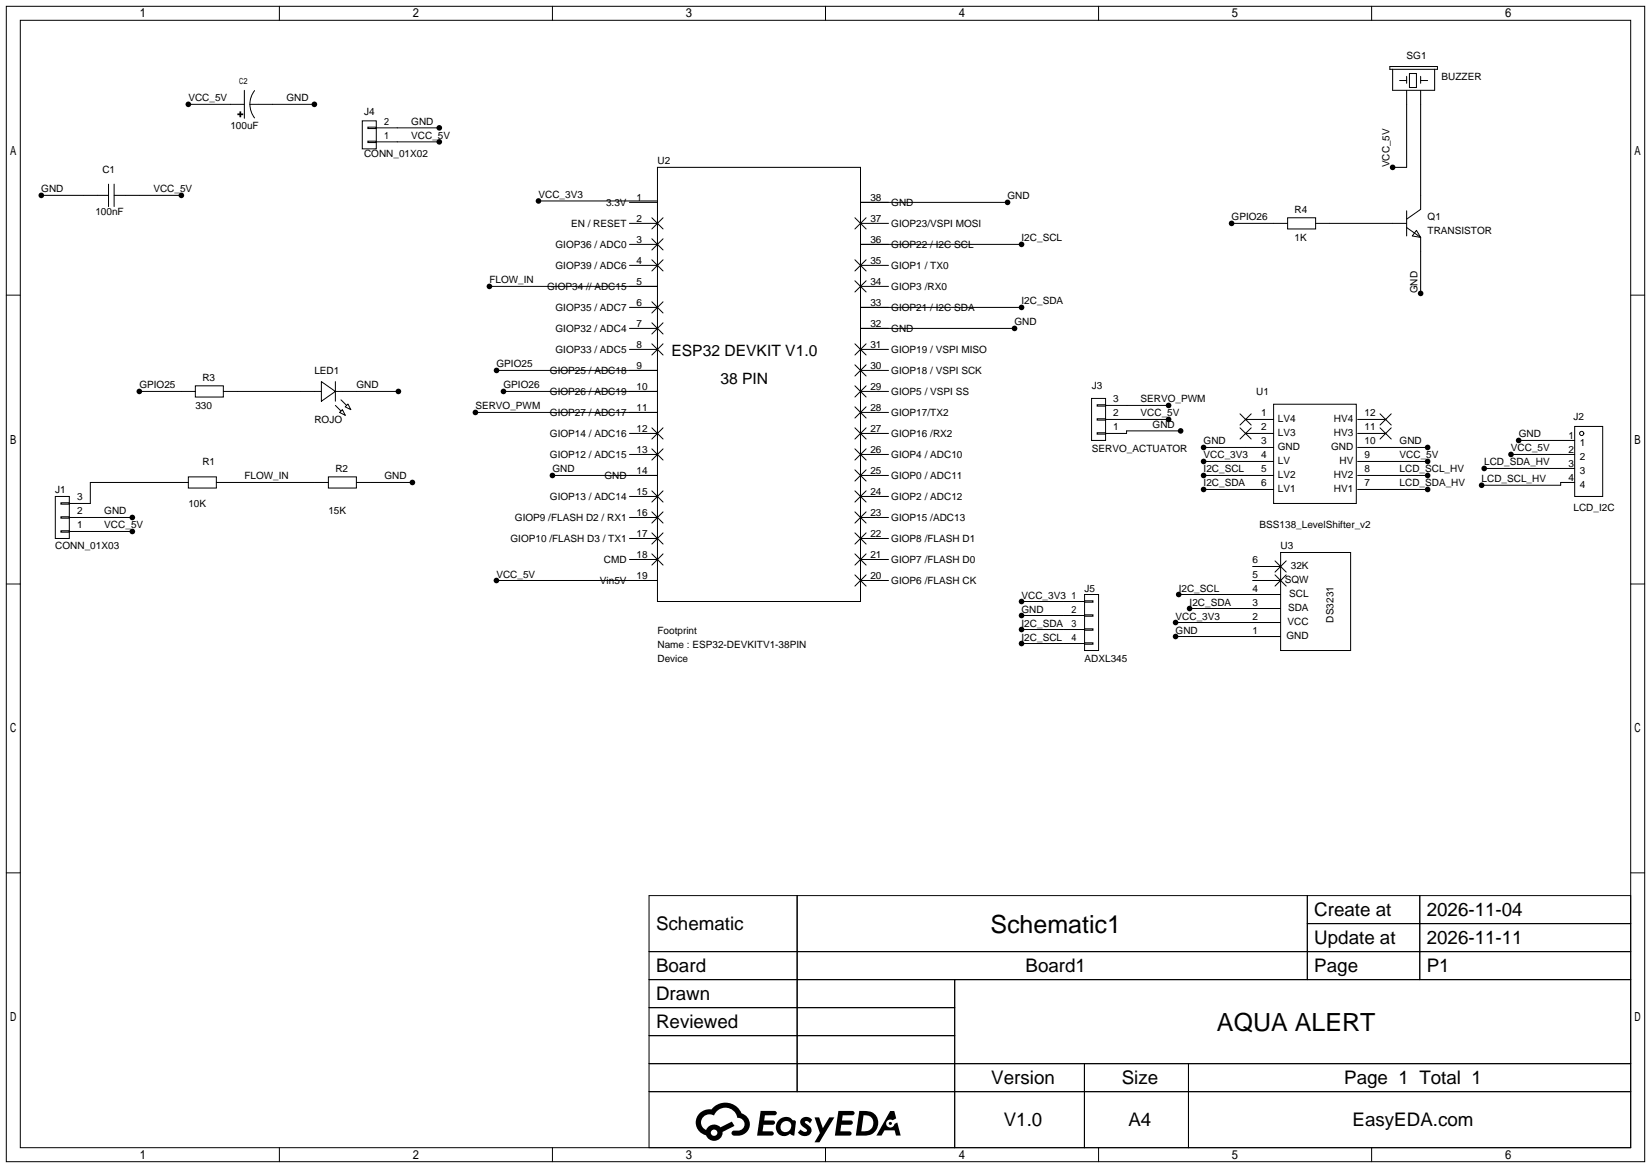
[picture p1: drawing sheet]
<svg xmlns="http://www.w3.org/2000/svg" width="299mm" height="212mm" viewBox="0 0 299 212" stroke-linecap="round" stroke-linejoin="round" font-family="sans-serif">
<g fill="none" stroke="#000" stroke-width=".18">
<path d="M1.1 1.1h297.2v209.6h-297.2zM3.7 3.7h292.1v204.5h-292.1zM34.2 18.9h10.1M44.3 16.4v5.1M46.2 16.4a4 4 0 0 0-.9 2.5M50.7 1.1v2.6M57 18.9h-11.7a4.1 4.1 0 0 0 .9 2.5M100.2 1.1v2.6M149.7 1.1v2.6M199.3 1.1v2.6M248.8 1.1v2.6M252.1 12.1h8.6v.5h-8.6z"/>
<path d="M252.6 12.6v3.8h7.6v-3.8M253.9 14.6h1.2M255.1 13.8v1.3M255.1 16.4v14h-2.5M255.7 13.3h1.2v2.6h-1.2zM257.7 14.6h1.3M257.7 13.8v1.3M257.7 16.4v21.6l-2.6 1.8M7.5 35.4h12.2M19.7 33.4v4.1M20.7 35.4h12.2M20.7 33.4v4.1"/>
<path d="M43.1 20.7h.9v.1h-.9zM43.5 20.3h.2v.9h-.2zM65.7 21.9h2.6v5.1h-2.6zM66.7 23.1h1.6v.2h-1.6zM66.7 25.6h1.6v.3h-1.6zM68.3 25.7h11.4M68.3 23.2h11.4M97.7 36.4h21.6v.3h-5.1M118.2 39.5l2.1 2M119.3 30.4h36.8v78.7h-36.8zM120.3 39.5l-2.1 2M155.1 39.5l2 2"/>
<path d="M156.1 36.7h26.7M157.1 39.5l-2 2M233.6 39.5h5v2h-5zM255.1 38.2v4.6M1.1 53.5h2.6M88.8 51.9h30.5M114.2 40.5h5.1M114.2 44.3h5.1M114.2 48.1h5.1M114.2 55.8h5.1M114.2 59.6h5.1M118.2 43.3l2.1 2"/>
<path d="M118.2 47.1l2.1 2M118.2 54.7l2.1 2.1M118.2 58.5l2.1 2.1M120.3 43.3l-2.1 2M120.3 47.1l-2.1 2M120.3 54.7l-2.1 2.1M120.3 58.5l-2.1 2.1M155.1 50.9l2 2.1M155.1 47.1l2 2M156.1 40.5h5.1M156.1 44.3h29.2M156.1 48.1h5.1"/>
<path d="M156.1 51.9h5.1M156.1 55.8h29.2M156.1 59.6h27.9M157.1 50.9l-2 2.1M157.1 47.1l-2 2M223.4 40.5h10.2M238.6 40.5h16.5M255.1 41.3l2.6 1.8M256.9 41.8l.8 1.3-1.5-.3zM257.7 43.1v10.1M295.8 53.5h2.5M25.3 71h10.1"/>
<path d="M35.4 70h5.1v2h-5.1zM40.5 71h17.8M58.3 69.2l2.5 1.8-2.5 1.8zM60.8 71h11.5M60.8 73.5l1 1M60.8 69.2v3.6M61.8 72.5l1.1 1M62.1 74.3l.5 1-1-.5zM62.6 73.8l.5-.5 .5 1zM86.2 74.8h33.1M90.1 67.2h29.2M91.3 71h28"/>
<path d="M114.2 63.4h5.1M114.2 78.6h5.1M118.2 62.4l2.1 2M118.2 77.6l2.1 2M120.3 62.4l-2.1 2M120.3 77.6l-2.1 2M155.1 77.6l2 2M155.1 73.8l2 2M155.1 70l2 2M155.1 66.2l2 2M155.1 62.4l2 2M156.1 63.4h5.1"/>
<path d="M156.1 67.2h5.1M156.1 71h5.1M156.1 74.8h5.1M156.1 78.6h5.1M157.1 77.6l-2 2M157.1 73.8l-2 2M157.1 70l-2 2M157.1 66.2l-2 2M157.1 62.4l-2 2M198 72.3h2.5v7.6h-2.5zM199 73.4h1.5v.3h-1.5zM199 75.9h1.5v.3h-1.5z"/>
<path d="M199 78.5h1.5v.2h-1.5zM200.5 76.1h11.5M200.5 73.5h11.5M214.2 78.1h-9.9v.5h-3.8M224.9 75.1l2 2M224.9 77.6l2 2M225.9 78.6h5.1M225.9 76.1h5.1M226.9 75.1l-2 2M226.9 77.6l-2 2M231 73.3h15v18h-15zM246.3 78.6h5"/>
<path d="M246.3 76.1h5M250.3 77.6l2 2M250.3 75.1l2 2M252.3 77.6l-2 2M252.3 75.1l-2 2M275.5 79.9h10.1M285.6 77.3h5.1v12.7h-5.1zM10 90h2.6v7.7h-2.6zM11 91.2h1.6v.2h-1.6zM11 93.7h1.6v.3h-1.6zM11 96.3h1.6v.2h-1.6zM12.6 93.9h11.4"/>
<path d="M12.6 96.4h11.4M34.2 86.5h5v2h-5zM34.2 87.5h-17.8v3.8h-3.8M39.2 87.5h20.4M59.6 86.5h5v2h-5zM64.6 87.5h10.2M100.2 86.2h19.1M114.2 82.4h5.1M114.2 90h5.1M114.2 93.9h5.1M114.2 97.7h5.1M118.2 81.4l2.1 2"/>
<path d="M118.2 89l2.1 2.1M118.2 92.8l2.1 2.1M118.2 96.6l2.1 2.1M120.3 81.4l-2.1 2M120.3 89l-2.1 2.1M120.3 92.8l-2.1 2.1M120.3 96.6l-2.1 2.1M155.1 96.6l2 2.1M155.1 92.8l2 2.1M155.1 89l2 2.1M155.1 85.2l2 2M155.1 81.4l2 2"/>
<path d="M156.1 82.4h5.1M156.1 86.2h5.1M156.1 90h5.1M156.1 93.9h5.1M156.1 97.7h5.1M157.1 96.6l-2 2.1M157.1 92.8l-2 2.1M157.1 89l-2 2.1M157.1 85.2l-2 2M157.1 81.4l-2 2M218.3 86.2h12.7M218.3 81.2h12.7"/>
<path d="M218.3 83.7h12.7M218.3 88.8h12.7M246.3 86.2h12.7M246.3 81.2h12.7M246.3 83.7h12.7M246.3 88.8h12.7M269.2 85h16.4M274.1 82.4h11.5M285.6 87.5h-2.5v.5h-14.4M1.1 105.9h2.6M90 105.3h29.3M114.2 101.5h5.1"/>
<path d="M118.2 100.5l2.1 2M120.3 100.5l-2.1 2M155.1 104.3l2 2M155.1 100.5l2 2M156.1 101.5h5.1M156.1 105.3h5.1M157.1 104.3l-2 2M157.1 100.5l-2 2M185.3 109.1h11.4M185.3 111.6h11.4M185.3 114.2h11.4M185.3 116.7h11.4"/>
<path d="M196.7 116.6h1.5v.2h-1.5zM196.7 114h1.5v.3h-1.5zM196.7 111.5h1.5v.3h-1.5zM196.7 109h1.5v.2h-1.5zM196.7 107.8h2.6v10.2h-2.6zM213.2 115.4h19.1M213.2 112.9h19.1M213.8 107.8h18.5M215.8 110.4h16.5M227.2 105.3h5.1M227.2 102.7h5.1M231.3 104.3l2 2"/>
<path d="M231.3 101.7l2 2.1M232.3 100.2h12.7v17.8h-12.7zM233.3 104.3l-2 2M233.3 101.7l-2 2.1M295.8 105.9h2.5M1.1 158.3h2.6M295.8 158.3h2.5M117.7 162.4h178.1v45.8h-178.1zM117.7 172.6h178.1M117.7 177.7h178.1M144.6 162.4v35.6M173.2 177.7v30.5"/>
<path d="M237.1 162.4v15.3M237.1 167.5h58.7M257.5 162.4v15.3M117.7 182.8h55.5M117.7 192.9h178.1M117.7 187.8h55.5M117.7 198h178.1M196.7 192.9v15.3M215.6 192.9v15.3M50.7 208.2v2.5M100.2 208.2v2.5M149.7 208.2v2.5"/>
<path d="M199.3 208.2v2.5M248.8 208.2v2.5"/>
<circle cx="286.9" cy="78.6" r=".38"/>
</g>
<g fill="#000">
<path d="M138 201.5h1.6a1.31 1.31 0 0 1 1.2 .2 .4 .4 0 0 1-.3 .6h-1.8l-.1 .9h1.6a.4 .4 0 0 1 .4 .4 .4 .4 0 0 1-.4 .4h-1.7l-.2 1.2h.8a1.23 1.23 0 0 1 1.2 .2 .39 .39 0 0 1-.3 .6h-2.7zM145.5 202.8a1.3 1.3 0 0 1 1.8 .3l-.4 .6a.54 .54 0 0 0-.9-.2l.1 .2a1.58 1.58 0 0 1 1.1 1.6 1.43 1.43 0 0 1-2.5 .1l.5-.6a.64 .64 0 0 0 .5 .5 .64 .64 0 0 0 .7-.3l-.2-.2a1.6 1.6 0 0 1-1-1.6zM147.7 202.7h.9l.7 1.9 1.1-1.9h.9l-2.7 4.5h-.9l1-1.7zM152.1 201.5h1.6a1.32 1.32 0 0 1 1.3 .2 .39 .39 0 0 1-.4 .6h-1.7l-.2 .9h1.7a.4 .4 0 0 1 .3 .4 .4 .4 0 0 1-.4 .4h-1.7l-.2 1.2h.8a1.23 1.23 0 0 1 1.2 .2 .39 .39 0 0 1-.3 .6h-2.7zM161.5 201.5h.7l.4 1.3-.7 .4a.75 .75 0 0 0-1.1 .3 .75 .75 0 0 0 .5 1 .75 .75 0 0 0 .9-.6l.6-.3 .6 2.4h-.9l-.2-1h-1.9l-.5 1h-.9z"/>
<path d="M126.9 201.9a2.37 2.37 0 0 0 1.2 4 1.54 1.54 0 0 0 1.7 1 1.54 1.54 0 0 0 1.3-1.6l2.1-1.1-.5-.8-2 1.1a1.57 1.57 0 0 0-2.6 .4 1.5 1.5 0 0 1-.8-2.1 1.5 1.5 0 0 1 2.2-.5 2.23 2.23 0 0 1 2.3-1.4 2.23 2.23 0 0 1 2 1.8 1.16 1.16 0 0 1 1.2 1.1 1.16 1.16 0 0 1-1 1.3h-.7a.47 .47 0 0 0-.6 .3 .47 .47 0 0 0 .4 .6 2.23 2.23 0 0 0 2.3-.7 2.23 2.23 0 0 0 .4-2.3 2.16 2.16 0 0 0-1.3-1.1 3.2 3.2 0 0 0-5.4-.7l-1.2 .1zM129 205.4a.58 .58 0 0 1 1.1 0 .58 .58 0 0 1-1.1 0z"/>
<path d="M141.3 203.1a1.62 1.62 0 0 0-.4 2.1 1.62 1.62 0 0 0 2 .7l.4-.3 .3 .3 .5 .1 .3-2.5-.2-.3h-.4a1.58 1.58 0 0 0-2.5-.1zM141.9 203.6a.99 .99 0 0 1 1.6 .3 .99 .99 0 0 1-.9 1.4 .94 .94 0 0 1-1-.5 .94 .94 0 0 1 .3-1.2z"/>
<path d="M155.9 201.5l-.7 4.5h1.5a2.27 2.27 0 0 0 2.6-2.3 2.27 2.27 0 0 0-2.7-2.2zM156.6 202.3a1.5 1.5 0 0 1 1.8 1.5 1.5 1.5 0 0 1-1.9 1.4h-.3z"/>
<circle cx="34.2" cy="18.9" r=".51"/>
<circle cx="57" cy="18.9" r=".51"/>
<circle cx="7.5" cy="35.4" r=".51"/>
<circle cx="32.9" cy="35.4" r=".51"/>
<circle cx="79.7" cy="25.7" r=".51"/>
<circle cx="79.7" cy="23.2" r=".51"/>
<circle cx="97.7" cy="36.4" r=".51"/>
<circle cx="182.8" cy="36.7" r=".51"/>
<circle cx="252.6" cy="30.4" r=".51"/>
<circle cx="88.8" cy="51.9" r=".51"/>
<circle cx="184" cy="59.6" r=".51"/>
<circle cx="185.3" cy="44.3" r=".51"/>
<circle cx="185.3" cy="55.8" r=".51"/>
<circle cx="223.4" cy="40.5" r=".51"/>
<circle cx="257.7" cy="53.2" r=".51"/>
<circle cx="25.3" cy="71" r=".51"/>
<circle cx="72.3" cy="71" r=".51"/>
<circle cx="86.2" cy="74.8" r=".51"/>
<circle cx="90.1" cy="67.2" r=".51"/>
<circle cx="91.3" cy="71" r=".51"/>
<circle cx="212" cy="76.1" r=".51"/>
<circle cx="212" cy="73.5" r=".51"/>
<circle cx="214.2" cy="78.2" r=".51"/>
<circle cx="275.5" cy="79.9" r=".51"/>
<circle cx="24" cy="96.4" r=".51"/>
<circle cx="24" cy="93.9" r=".51"/>
<circle cx="74.8" cy="87.5" r=".51"/>
<circle cx="100.2" cy="86.2" r=".51"/>
<circle cx="218.3" cy="86.2" r=".51"/>
<circle cx="218.3" cy="83.7" r=".51"/>
<circle cx="218.3" cy="88.8" r=".51"/>
<circle cx="218.3" cy="81.2" r=".51"/>
<circle cx="259" cy="88.8" r=".51"/>
<circle cx="259" cy="86.2" r=".51"/>
<circle cx="259" cy="83.7" r=".51"/>
<circle cx="259" cy="81.2" r=".51"/>
<circle cx="268.7" cy="88" r=".51"/>
<circle cx="269.2" cy="85" r=".51"/>
<circle cx="274.1" cy="82.4" r=".51"/>
<circle cx="90" cy="105.3" r=".51"/>
<circle cx="185.3" cy="109.1" r=".51"/>
<circle cx="185.3" cy="111.6" r=".51"/>
<circle cx="185.3" cy="114.2" r=".51"/>
<circle cx="185.3" cy="116.7" r=".51"/>
<circle cx="213.2" cy="115.4" r=".51"/>
<circle cx="213.2" cy="112.9" r=".51"/>
<circle cx="213.8" cy="107.8" r=".51"/>
<circle cx="215.8" cy="110.4" r=".51"/>
<circle cx="161.5" cy="203.8" r=".28"/>
</g>
<g font-size="4.5">
<text x="179.6" y="169.2">Schematic1</text>
<text x="220.7" y="187">AQUA ALERT</text>
</g>
<g font-size="3.4">
<text x="238.4" y="166.1">Create at</text>
<text x="258.8" y="166.1">2026-11-04</text>
<text x="119" y="168.7">Schematic</text>
<text x="238.4" y="171.2">Update at</text>
<text x="258.8" y="171.2">2026-11-11</text>
<text x="119" y="176.3">Board</text>
<text x="186" y="176.3">Board1</text>
<text x="238.4" y="176.3">Page</text>
<text x="258.8" y="176.3">P1</text>
<text x="119" y="181.4">Drawn</text>
<text x="119" y="186.5">Reviewed</text>
<text x="179.8" y="196.6">Version</text>
<text x="203.5" y="196.6">Size</text>
<text x="243.8" y="196.6">Page 1 Total 1</text>
<text x="182.1" y="204.2">V1.0</text>
<text x="204.7" y="204.2">A4</text>
<text x="245.3" y="204.2">EasyEDA.com</text>
</g>
<g font-size="2.8">
<text x="121.8" y="64.5">ESP32 DEVKIT V1.0</text>
<text x="130.7" y="69.6">38 PIN</text>
</g>
<g font-size="1.8">
<text x="255.1" y="10.8">SG1</text>
<text x="261.5" y="14.6">BUZZER</text>
<text x="34.2" y="18.4">VCC_5V</text>
<text x="41.8" y="23.5">100uF</text>
<text x="51.9" y="18.4">GND</text>
<text x="66" y="20.9">J4</text>
<text x="74.6" y="22.6">GND</text>
<text x="66" y="28.5">CONN_01X02</text>
<text x="74.6" y="25.2">VCC_5V</text>
<text x="119.3" y="29.8">U2</text>
<text x="7.5" y="34.9">GND</text>
<text x="18.6" y="31.4">C1</text>
<text x="27.8" y="34.9">VCC_5V</text>
<text x="97.7" y="35.9">VCC_3V3</text>
<text x="252.1" y="30.4" transform="rotate(-90 252.1 30.4)">VCC_5V</text>
<text x="17.3" y="39">100nF</text>
<text x="103.6" y="41.2">EN / RESET</text>
<text x="109.9" y="37.4">3.3V</text>
<text x="115.4" y="36.4">1</text>
<text x="115.4" y="40.2">2</text>
<text x="157.9" y="40.2">37</text>
<text x="157.9" y="36.4">38</text>
<text x="161.7" y="41.2">GIOP23/VSPI MOSI</text>
<text x="161.7" y="37.4">GND</text>
<text x="182.8" y="36.2">GND</text>
<text x="223.4" y="40">GPIO26</text>
<text x="234.8" y="38.7">R4</text>
<text x="259" y="40">Q1</text>
<text x="100.8" y="45">GIOP36 / ADC0</text>
<text x="115.4" y="44">3</text>
<text x="115.4" y="47.8">4</text>
<text x="157.9" y="47.8">35</text>
<text x="157.9" y="44">36</text>
<text x="161.7" y="45">GIOP22 / I2C SCL</text>
<text x="185.3" y="43.8">I2C_SCL</text>
<text x="234.8" y="43.8">1K</text>
<text x="259" y="42.5">TRANSISTOR</text>
<text x="88.8" y="51.4">FLOW_IN</text>
<text x="99.2" y="52.6">GIOP34 // ADC15</text>
<text x="100.8" y="48.8">GIOP39 / ADC6</text>
<text x="115.4" y="51.6">5</text>
<text x="157.9" y="51.6">34</text>
<text x="161.7" y="52.6">GIOP3 /RX0</text>
<text x="161.7" y="48.8">GIOP1 / TX0</text>
<text x="257.1" y="53.2" transform="rotate(-90 257.1 53.2)">GND</text>
<text x="100.8" y="56.5">GIOP35 / ADC7</text>
<text x="115.4" y="55.4">6</text>
<text x="115.4" y="59.3">7</text>
<text x="157.9" y="59.3">32</text>
<text x="157.9" y="55.4">33</text>
<text x="161.7" y="56.5">GIOP21 / I2C SDA</text>
<text x="184" y="59">GND</text>
<text x="185.3" y="55.2">I2C_SDA</text>
<text x="100.8" y="60.3">GIOP32 / ADC4</text>
<text x="100.8" y="64.1">GIOP33 / ADC5</text>
<text x="115.4" y="63.1">8</text>
<text x="157.9" y="63.1">31</text>
<text x="161.7" y="64.1">GIOP19 / VSPI MISO</text>
<text x="161.7" y="60.3">GND</text>
<text x="25.3" y="70.4">GPIO25</text>
<text x="36.7" y="69.2">R3</text>
<text x="57" y="67.9">LED1</text>
<text x="64.6" y="70.4">GND</text>
<text x="90.1" y="66.6">GPIO25</text>
<text x="91.3" y="70.4">GPIO26</text>
<text x="99.7" y="67.9">GIOP25 / ADC18</text>
<text x="99.7" y="71.7">GIOP26 / ADC19</text>
<text x="115.4" y="66.9">9</text>
<text x="115.4" y="70.7">10</text>
<text x="157.9" y="70.7">29</text>
<text x="157.9" y="66.9">30</text>
<text x="161.7" y="71.7">GIOP5 / VSPI SS</text>
<text x="161.7" y="67.9">GIOP18 / VSPI SCK</text>
<text x="198.1" y="70.6">J3</text>
<text x="227.9" y="71.6">U1</text>
<text x="35.4" y="74.3">330</text>
<text x="57" y="76.8">ROJO</text>
<text x="86.2" y="74.3">SERVO_PWM</text>
<text x="99.7" y="75.5">GIOP27 / ADC17</text>
<text x="115.4" y="74.5">11</text>
<text x="157.9" y="74.5">28</text>
<text x="161.7" y="75.5">GIOP17/TX2</text>
<text x="201.9" y="75.5">2</text>
<text x="201.9" y="73">3</text>
<text x="206.9" y="73">SERVO_PWM</text>
<text x="206.9" y="75.5">VCC_5V</text>
<text x="209.1" y="77.6">GND</text>
<text x="228.7" y="75.5">1</text>
<text x="231.8" y="76.5">LV4</text>
<text x="242" y="76.5">HV4</text>
<text x="247.5" y="75.5">12</text>
<text x="285.4" y="76.2">J2</text>
<text x="99.7" y="79.3">GIOP14 / ADC16</text>
<text x="99.7" y="83.1">GIOP12 / ADC15</text>
<text x="115.4" y="78.3">12</text>
<text x="115.4" y="82.1">13</text>
<text x="157.9" y="82.1">26</text>
<text x="157.9" y="78.3">27</text>
<text x="161.7" y="83.1">GIOP4 / ADC10</text>
<text x="161.7" y="79.3">GIOP16 /RX2</text>
<text x="198.1" y="82">SERVO_ACTUATOR</text>
<text x="201.9" y="78.1">1</text>
<text x="218.3" y="80.6">GND</text>
<text x="218.3" y="83.1">VCC_3V3</text>
<text x="228.7" y="78.1">2</text>
<text x="228.7" y="80.6">3</text>
<text x="228.7" y="83.1">4</text>
<text x="231.8" y="79.1">LV3</text>
<text x="231.8" y="81.6">GND</text>
<text x="241.5" y="81.6">GND</text>
<text x="242" y="79.1">HV3</text>
<text x="247.5" y="83.1">9</text>
<text x="247.5" y="80.6">10</text>
<text x="247.5" y="78.1">11</text>
<text x="253.9" y="83.1">VCC_5V</text>
<text x="253.9" y="80.6">GND</text>
<text x="274.1" y="81.9">VCC_5V</text>
<text x="275.5" y="79.3">GND</text>
<text x="284.5" y="79.6">1</text>
<text x="284.5" y="82.1">2</text>
<text x="286.6" y="80.8">1</text>
<text x="286.6" y="83.4">2</text>
<text x="10" y="89.5">J1</text>
<text x="36.7" y="84.4">R1</text>
<text x="44.3" y="87">FLOW_IN</text>
<text x="60.8" y="85.7">R2</text>
<text x="69.7" y="87">GND</text>
<text x="100.2" y="85.7">GND</text>
<text x="109.6" y="86.9">GND</text>
<text x="115.4" y="85.9">14</text>
<text x="115.4" y="89.7">15</text>
<text x="157.9" y="89.7">24</text>
<text x="157.9" y="85.9">25</text>
<text x="161.7" y="86.9">GIOP0 / ADC11</text>
<text x="218.3" y="85.7">I2C_SCL</text>
<text x="218.3" y="88.2">I2C_SDA</text>
<text x="228.7" y="85.7">5</text>
<text x="228.7" y="88.2">6</text>
<text x="231.8" y="84.2">LV</text>
<text x="231.8" y="86.7">LV2</text>
<text x="231.8" y="89.2">LV1</text>
<text x="242" y="89.2">HV1</text>
<text x="242" y="86.7">HV2</text>
<text x="243" y="84.2">HV</text>
<text x="247.5" y="88.2">7</text>
<text x="247.5" y="85.7">8</text>
<text x="253.9" y="88.2">LCD_SDA_HV</text>
<text x="253.9" y="85.7">LCD_SCL_HV</text>
<text x="268.7" y="87.5">LCD_SCL_HV</text>
<text x="269.2" y="84.4">LCD_SDA_HV</text>
<text x="284.5" y="84.7">3</text>
<text x="284.5" y="87.2">4</text>
<text x="286.6" y="85.9">3</text>
<text x="286.6" y="88.5">4</text>
<text x="14" y="95.8">1</text>
<text x="14" y="93.3">2</text>
<text x="14" y="90.8">3</text>
<text x="18.9" y="95.8">VCC_5V</text>
<text x="18.9" y="93.3">GND</text>
<text x="34.2" y="92">10K</text>
<text x="59.6" y="93.3">15K</text>
<text x="93.4" y="94.6">GIOP9 /FLASH D2 / RX1</text>
<text x="99.7" y="90.7">GIOP13 / ADC14</text>
<text x="115.4" y="93.5">16</text>
<text x="157.9" y="93.5">23</text>
<text x="161.7" y="94.6">GIOP15 /ADC13</text>
<text x="161.7" y="90.7">GIOP2 / ADC12</text>
<text x="228.5" y="95.8">BSS138_LevelShifter_v2</text>
<text x="285.4" y="92.7">LCD_I2C</text>
<text x="10" y="99.7">CONN_01X03</text>
<text x="92.6" y="98.4">GIOP10 /FLASH D3 / TX1</text>
<text x="115.4" y="97.4">17</text>
<text x="115.4" y="101.2">18</text>
<text x="157.9" y="101.2">21</text>
<text x="157.9" y="97.4">22</text>
<text x="161.7" y="98.4">GIOP8 /FLASH D1</text>
<text x="232.3" y="99.7">U3</text>
<text x="90" y="104.7">VCC_5V</text>
<text x="108.8" y="106">Vin5V</text>
<text x="109.5" y="102.2">CMD</text>
<text x="115.4" y="105">19</text>
<text x="157.9" y="105">20</text>
<text x="161.7" y="106">GIOP6 /FLASH CK</text>
<text x="161.7" y="102.2">GIOP7 /FLASH D0</text>
<text x="196.7" y="107.3">J5</text>
<text x="213.8" y="107.3">I2C_SCL</text>
<text x="227.2" y="107.3">4</text>
<text x="227.2" y="104.7">5</text>
<text x="227.2" y="102.2">6</text>
<text x="233" y="105.8">SQW</text>
<text x="234.1" y="103.2">32K</text>
<text x="185.3" y="108.5">VCC_3V3</text>
<text x="185.3" y="111.1">GND</text>
<text x="185.3" y="113.6">I2C_SDA</text>
<text x="213.2" y="112.4">VCC_3V3</text>
<text x="215.8" y="109.8">I2C_SDA</text>
<text x="227.2" y="112.4">2</text>
<text x="227.2" y="109.8">3</text>
<text x="233.5" y="113.4">VCC</text>
<text x="233.6" y="110.8">SDA</text>
<text x="233.8" y="108.3">SCL</text>
<text x="241.9" y="112.9" transform="rotate(-90 241.9 112.9)">DS3231</text>
<text x="119.3" y="120">Device</text>
<text x="119.3" y="117.4">Name : ESP32-DEVKITV1-38PIN</text>
<text x="119.3" y="114.9">Footprint</text>
<text x="185.3" y="116.2">I2C_SCL</text>
<text x="196.7" y="120">ADXL345</text>
<text x="213.2" y="114.9">GND</text>
<text x="227.2" y="114.9">1</text>
<text x="233.3" y="115.9">GND</text>
</g>
<text font-size="1.5" x="43.4" y="15.2">C2</text>
</svg>
